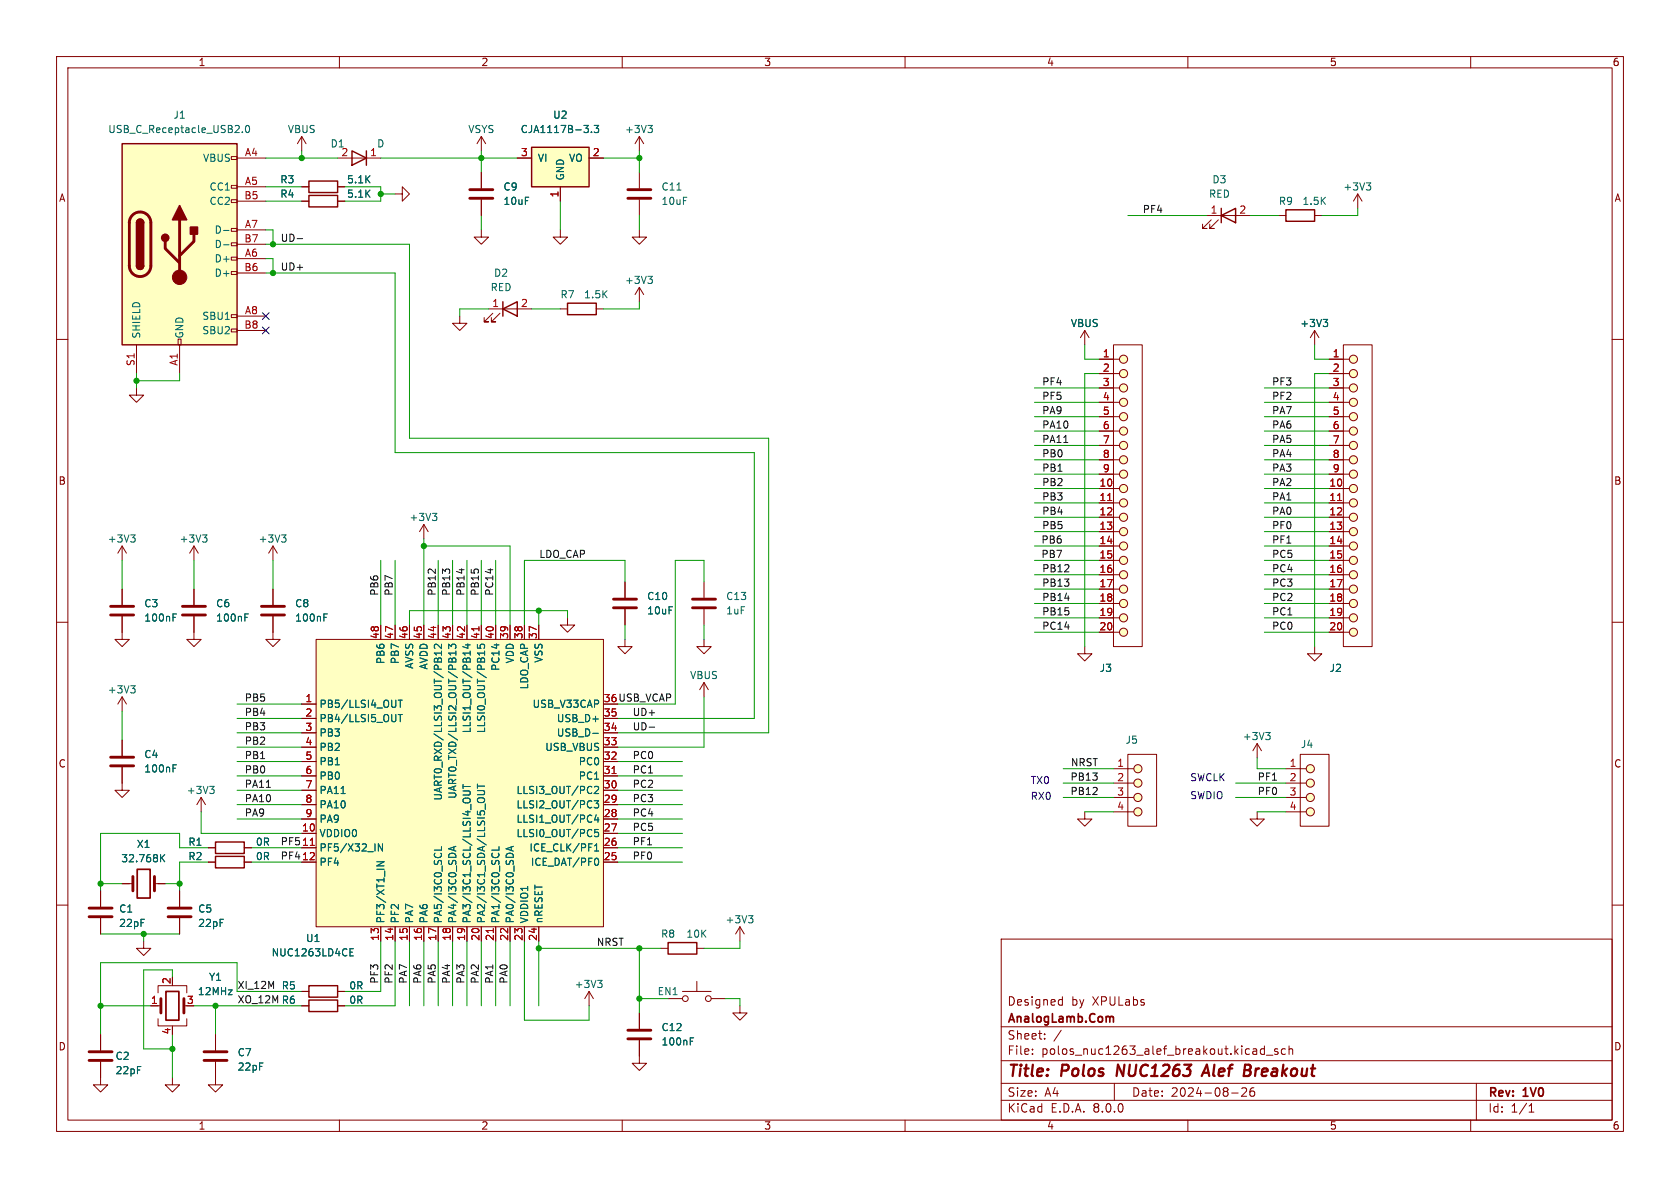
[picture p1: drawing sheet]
<svg xmlns="http://www.w3.org/2000/svg" width="297mm" height="210mm" viewBox="0 0 297 210" stroke-linecap="round" stroke-linejoin="round" font-family="sans-serif">
<g fill="none" stroke="#840000" stroke-width=".18">
<path d="M10 10h277v190h-277zM12 12h273v186h-273zM60 10v2M110 10v2M160 10v2M210 10v2M260 10v2M10 60h2M81.3 55.9v1.3h1.2l-1.2 1.2-1.3-1.2h1.3M85.1 40.6v1.3h1.3l-1.3 1.3-1.3-1.3h1.3M285 60h2M24.1 68.6v1.3h1.3l-1.3 1.2-1.2-1.2h1.2"/>
<path d="M10 110h2M191.8 114.3v1.3h1.2l-1.2 1.2-1.3-1.2h1.3M285 110h2M10 160h2M285 160h2M177 166h108v32h-108zM187.4 176.7l.4 .1M187.8 176.2v1.5M187.8 177.6l-.4 .1M60 198v2M110 198v2M160 198v2"/>
<path d="M177 194.5h108M177 191.5h108M177 187.5h108M177 181.5h108M182.5 186.3v.1M182.5 185.5v.1M184.7 183.6v.1M184.7 182.8v.1M187.6 182.1l-1.3 2M197 191.5v3M210 198v2M217.7 193.2h1.2"/>
<path d="M219.5 192.4l.6-.1 .2 .1 .1 .3-.9 1.1h.9M221.7 192.3a.59 .59 0 0 0-.7 .6v.6l.1 .2 .4 .1 .2-.1 .1-.5-.1-.3h-.5l-.2 .3M223.5 184.9v1.5M223.5 185.5l-.4-.1-.3 .3v.4l.2 .2h.5M223.9 186.5h1.1M225.9 185.5l-.4-.1-.2 .2 .1 .2 .5 .2v.3h-.6M227.2 185.5l-.4-.1-.3 .3v.4l.2 .2h.5M227.9 185.5l.2-.1 .4 .1v.9M227.9 184.9v1.5M260 198v2M261 191.5v6.5M270.3 196.6h.9"/>
<path d="M270.3 195.5l.4-.4v1.5"/>
</g>
<path d="M197.6 188.2l-.2 2M212.4 190.2l1-2 .4 2M212.7 189.6h1M220.9 189.3a.53 .53 0 0 1 0 .7M221 188.3a.44 .44 0 0 1 0 .7" fill="none" stroke="#840000" stroke-width=".4"/>
<path d="M196.4 179.7l.4 .1v.1v.8" fill="none" stroke="#840000" stroke-width=".3"/>
<path d="M21.6 25.4h20.3v35.6h-20.3z" fill="#ffffc2"/>
<g fill="none" stroke="#840000" stroke-width=".18">
<path d="M40.9 35.3h1v.5h-1zM40.9 32.8h1v.5h-1zM40.9 27.7h1v.5h-1zM41.9 27.9h5.1M41.9 33h5.1M41.9 35.6h5.1M59.7 27.9h7.6M113 24.1v2.6M113 24.1l-.7 1.3M113 24.1l.8 1.3M213.4 38.1h7.6M214.1 38.9l-1.5 1.5h.8h-.8v-.8"/>
<path d="M215.4 38.9l-1.5 1.5h.7h-.7v-.8M226.1 38.1h1.2M232.4 38.1h1.3M240 34.3l-.7 1.3M240 34.3v2.5M240 34.3l.8 1.3M31.5 59.9h.5v1.1h-.5zM40.9 58.2h1v.5h-1zM40.9 55.6h1v.5h-1zM40.9 48h1v.5h-1zM40.9 45.5h1v.5h-1zM40.9 42.9h1v.5h-1z"/>
<path d="M40.9 40.4h1v.5h-1zM41.9 45.7h5.1M41.9 40.6h5.1M41.9 55.9h5.1M41.9 48.3h5.1M41.9 43.2h5.1M41.9 58.4h5.1M191.8 58.4l-.8 1.3M191.8 58.4v2.6M191.8 58.4l.7 1.3M232.4 58.4l-.8 1.3M232.4 58.4v2.6"/>
<path d="M232.4 58.4l.8 1.3M24.1 61v5M31.7 61v5M21.6 96.5l-.8 1.3M21.6 96.5v2.6M21.6 96.5l.8 1.3M34.3 96.5v2.6M34.3 96.5l-.8 1.3M34.3 96.5l.8 1.3M48.3 96.5v2.6M48.3 96.5l-.8 1.3M48.3 96.5l.7 1.3"/>
<path d="M21.6 109v4h1.3l-1.3 1.3-1.3-1.3h1.3M21.6 104.1v2.8M34.3 109v4h1.3l-1.3 1.3-1.3-1.3h1.3M34.3 104.1v2.8M48.3 109v4h1.2l-1.2 1.3-1.3-1.3h1.3M48.3 104.1v2.8M232.4 114.3v1.3h1.3l-1.3 1.2-1.3-1.2h1.3M21.6 135.6v4.1h1.3l-1.3 1.3-1.3-1.3h1.3M21.6 123.2v2.5M21.6 130.8v2.8M21.6 123.2l-.8 1.3M21.6 123.2l.8 1.3"/>
<path d="M196.8 138.4h3.6M196.8 135.9h3.6M199.4 133.4h5.1v12.7h-5.1zM222.2 131.4l-.7 1.3M222.2 131.4v2.6M222.2 131.4l.8 1.3M227.3 138.4h3.6M227.3 135.9h3.6M229.9 133.4h5v12.7h-5zM17.8 157.5v2.8M21.6 156.2h1.9M27.3 156.2h1.9"/>
<path d="M31.7 157.5v2.8M35.6 141l-.8 1.2M35.6 141v2.5M35.6 141l.7 1.2M36.8 152.4h1.3M36.8 149.9h1.3M43.2 152.4h1.2M43.2 149.9h1.2M191.8 143.5v1.3h1.2l-1.2 1.3-1.3-1.3h1.3M196.8 143.5h3.6M196.8 141h3.6M222.2 143.5v1.3h1.3l-1.3 1.3-1.2-1.3h1.2"/>
<path d="M227.3 143.5h3.6M227.3 141h3.6M17.8 162.3v2.8M25.4 166.4v1.2h1.3l-1.3 1.3-1.3-1.3h1.3M26.7 177.8h1.7M27.9 175.5v-1.3h5.1v1.3M31.7 162.3v2.8M53.3 177.8h1.3M53.3 175.3h1.3M59.7 177.8h1.3M59.7 175.3h1.3M104.1 175.3l-.7 1.2"/>
<path d="M104.1 175.3v2.5M104.1 175.3l.8 1.2M113 179.1v2.8M116.8 167.6h1.3M118.1 176.5h2.5M120.6 175.3h5.1M123.2 167.6h1.3M123.2 173.5v1.8M125.7 176.5h2.6M130.8 177.8v1.3h1.3l-1.3 1.2-1.3-1.2h1.3M130.8 163.8l-.8 1.3M130.8 163.8v2.6"/>
<path d="M130.8 163.8l.8 1.3M17.8 187.7v4.1h1.2l-1.2 1.2-1.3-1.2h1.3M17.8 182.9v2.8M27.9 180.1v1.3h5.1v-1.3M30.5 190.5v1.3h1.2l-1.2 1.2-1.3-1.2h1.3M30.5 181.4v.2M38.1 187.7v4.1h1.3l-1.3 1.2-1.3-1.2h1.3M38.1 182.9v2.8M113 183.9v4.1h1.3l-1.3 1.2-1.2-1.2h1.2"/>
<circle cx="201.2" cy="138.4" r=".72"/>
<circle cx="201.2" cy="135.9" r=".72"/>
<circle cx="231.6" cy="135.9" r=".72"/>
<circle cx="231.6" cy="138.4" r=".72"/>
<circle cx="201.2" cy="141" r=".72"/>
<circle cx="201.2" cy="143.5" r=".72"/>
<circle cx="231.6" cy="143.5" r=".72"/>
<circle cx="231.6" cy="141" r=".72"/>
<circle cx="121.2" cy="176.5" r=".51"/>
<circle cx="125.2" cy="176.5" r=".51"/>
</g>
<g fill="none" stroke="#840000" stroke-width=".25">
<path d="M21.6 25.4h20.3v35.6h-20.3zM24.1 39.4a.64 .64 0 0 1 .7-.7 .64 .64 0 0 1 .6 .7M62.2 26.7l2.6 1.2-2.6 1.3zM64.8 26.7v2.5M215.9 38.1l2.5-1.3v2.6zM215.9 36.8v2.6M227.3 37.1h5.1v2h-5.1zM24.1 47a.64 .64 0 0 0 .7 .6 .64 .64 0 0 0 .6-.6M38.1 151.4h5.1v2h-5.1zM38.1 148.8h5.1v2.1h-5.1zM54.6 176.8h5.1v2h-5.1zM54.6 174.2h5.1v2.1h-5.1z"/>
<path d="M118.1 166.6h5.1v2.1h-5.1z"/>
</g>
<g fill="none" stroke="#840000" stroke-width=".51">
<path d="M23.4 38a1.91 1.91 0 0 1 2.1-.4 1.91 1.91 0 0 1 1.2 1.8v7.6a1.91 1.91 0 0 1-1.9 1.9 1.91 1.91 0 0 1-1.9-1.9v-7.8l.1-.6zM31.7 38.9v10.1M29.2 42.7v1.2l2.5 2.6M34.3 41.4v1.3l-2.6 2.5M19.6 108.7h4M19.6 107.2h4M32.3 108.7h4M32.3 107.2h4M46.2 108.7h4.1M46.2 107.2h4.1M19.6 135.4h4M19.6 133.9h4"/>
<path d="M23.5 154.9v2.6M27.3 154.9v2.6M15.7 162.1h4.1M15.7 160.5h4.1M28.4 176.5v2.6M29.7 162.1h4.1M29.7 160.5h4.1M32.5 176.5v2.6M15.7 187.5h4.1M15.7 185.9h4.1M36.1 187.5h4M36.1 185.9h4"/>
<path d="M111 183.6h4.1M111 182.1h4.1"/>
</g>
<g fill="#840000" stroke="#840000" stroke-width=".25">
<path d="M24.1 47h1.3a.64 .64 0 0 1-.6 .6 .64 .64 0 0 1-.7-.6z"/>
<path d="M24.1 39.4h1.3v7.6h-1.3z"/>
<path d="M24.3 38.9a.64 .64 0 0 1 .7-.1 .64 .64 0 0 1 .4 .6h-1.3z"/>
<path d="M31.7 36.3l1.3 2.6h-2.5z"/>
<path d="M33.7 40.1h1.2v1.3h-1.2z"/>
<circle cx="29.2" cy="42" r=".63"/>
</g>
<circle cx="31.7" cy="49" r="1.27" fill="#840000" stroke="#840000" stroke-width=".18"/>
<g fill="none" stroke="#006464" stroke-width=".18">
<path d="M42.8 23.3v.1M43.5 22.3l.2-.1a.68 .68 0 0 1 .4 .6 .68 .68 0 0 1-.4 .6l-.2-.1-.1-.3zM114.5 22.2h.8l-.4 .5M115.1 22.7l.2 .2v.3l-.2 .2M241.5 32.3h.8l-.4 .5M242.1 32.8l.2 .3v.3l-.2 .2M39.5 40.7h1M39.5 43.3h1M233.9 56.5h.8l-.4 .4M234.5 56.9l.2 .3v.3l-.2 .2M23.1 94.6h.8l-.4 .4M23.6 95l.3 .3v.3l-.3 .2"/>
<path d="M35.8 94.6h.8l-.4 .4M36.3 95l.3 .3v.3l-.3 .2M49.8 94.6h.8l-.5 .4M50.3 95l.3 .3v.3l-.3 .2M30.6 109.1h.4M30.6 108.5h.6M43.3 109.1h.4M43.3 108.5h.6M57.3 109.1h.4M57.3 108.5h.6M23.1 121.2h.8l-.4 .5M23.6 121.7l.3 .3v.3l-.3 .2"/>
<path d="M30.6 135.8h.4M30.6 135.2h.6M37.1 139h.8l-.5 .5M37.6 139.5l.3 .2v.3l-.3 .3M223.8 129.5h.7l-.4 .5M224.3 130l.2 .2v.3l-.2 .3M28.6 151.6l.5 .7M29.1 151.1l-.7 .7M105.7 173.3h.7l-.4 .5M106.2 173.8l.2 .2v.3l-.2 .3M132.3 161.9h.8l-.4 .5M132.9 162.4l.2 .2v.3l-.2 .2"/>
<path d="M122 184.1h.5M122 183.5h.6"/>
</g>
<g fill="#ffffc2" stroke="#ffffc2" stroke-width=".18">
<circle cx="231.6" cy="143.5" r=".72"/>
<circle cx="231.6" cy="141" r=".72"/>
<circle cx="231.6" cy="138.4" r=".72"/>
<circle cx="231.6" cy="135.9" r=".72"/>
<circle cx="201.2" cy="143.5" r=".72"/>
<circle cx="201.2" cy="141" r=".72"/>
<circle cx="201.2" cy="138.4" r=".72"/>
<circle cx="201.2" cy="135.9" r=".72"/>
</g>
<path d="M24.3 153.7h2.2v5.1h-2.2zM29.3 175.3h2.3v5h-2.3z" fill="none" stroke="#840000" stroke-width=".3"/>
<path d="M55.9 113h50.8v50.8h-50.8z" fill="#ffffc2"/>
<g fill="none" stroke="#840000" stroke-width=".18">
<path d="M53.3 24.1l-.7 1.3M53.3 24.1v2.6M53.3 24.1l.8 1.3M53.3 35.6h1.3M53.3 33h1.3M59.7 35.6h1.3M59.7 33h1.3M69.8 34.3h1.3v-1.3l1.3 1.3-1.3 1.3v-1.3M113 30.5v2.8M113 35.3v2.8M86.4 54.6h7.6M87.1 55.4l-1.5 1.5h.8h-.8v-.8"/>
<path d="M88.4 55.4l-1.5 1.5h.7h-.7v-.8M99.1 40.6v1.3h1.2l-1.2 1.3-1.3-1.3h1.3M99.1 54.6h1.2M105.4 54.6h1.3M113 40.6v1.3h1.3l-1.3 1.3-1.2-1.3h1.2M113 50.8v2.5M113 50.8l-.7 1.3M113 50.8l.8 1.3M194.3 78.7h3.6M194.3 76.2h3.6M194.3 73.7h3.6M194.3 71.1h3.6"/>
<path d="M194.3 68.6h3.6M194.3 66h3.6M194.3 63.5h3.6M196.8 61h5.1v53.3h-5.1zM234.9 78.7h3.6M234.9 76.2h3.6M234.9 73.7h3.6M234.9 71.1h3.6M234.9 68.6h3.6M234.9 66h3.6M234.9 63.5h3.6M237.5 61h5.1v53.3h-5.1z"/>
<path d="M74.9 92.7v2.6M74.9 92.7l-.7 1.3M74.9 92.7l.8 1.3M194.3 99.1h3.6M194.3 96.5h3.6M194.3 94h3.6M194.3 91.4h3.6M194.3 88.9h3.6M194.3 86.4h3.6M194.3 83.8h3.6M194.3 81.3h3.6M234.9 99.1h3.6"/>
<path d="M234.9 96.5h3.6M234.9 94h3.6M234.9 91.4h3.6M234.9 88.9h3.6M234.9 86.4h3.6M234.9 83.8h3.6M234.9 81.3h3.6M55.9 113h50.8v50.8h-50.8zM67.3 110.5v2.5M69.8 110.5v2.5M72.4 110.5v2.5M74.9 110.5v2.5"/>
<path d="M77.5 110.5v2.5M80 110.5v2.5M82.5 110.5v2.5M85.1 110.5v2.5M87.6 110.5v2.5M90.2 110.5v2.5M92.7 110.5v2.5M95.2 110.5v2.5M100.3 109.2v1.3h1.3l-1.3 1.3-1.2-1.3h1.2M110.5 113v1.3h1.3l-1.3 1.3-1.3-1.3h1.3M110.5 102.9v2.8M110.5 107.7v2.8"/>
<path d="M124.5 113v1.3h1.2l-1.2 1.3-1.3-1.3h1.3M124.5 102.9v2.8M124.5 107.7v2.8M194.3 111.8h3.6M194.3 109.2h3.6M194.3 106.7h3.6M194.3 104.1h3.6M194.3 101.6h3.6M234.9 111.8h3.6M234.9 109.2h3.6M234.9 106.7h3.6M234.9 104.1h3.6"/>
<path d="M234.9 101.6h3.6M53.3 124.5h2.6M53.3 127h2.6M53.3 129.5h2.6M53.3 139.7h2.6M53.3 137.2h2.6M53.3 134.6h2.6M53.3 132.1h2.6M106.7 127h2.5M106.7 129.5h2.5M106.7 139.7h2.5M106.7 137.2h2.5"/>
<path d="M106.7 134.6h2.5M106.7 132.1h2.5M124.5 120.7v2.5M124.5 120.7l-.8 1.2M124.5 120.7l.7 1.2M53.3 147.3h2.6M53.3 149.9h2.6M53.3 152.4h2.6M53.3 144.8h2.6M53.3 142.2h2.6M106.7 147.3h2.5M106.7 149.9h2.5"/>
<path d="M106.7 152.4h2.5M106.7 144.8h2.5M106.7 142.2h2.5M67.3 163.8v2.6M69.8 163.8v2.6M72.4 163.8v2.6M74.9 163.8v2.6M77.5 163.8v2.6M80 163.8v2.6M82.5 163.8v2.6M85.1 163.8v2.6M87.6 163.8v2.6"/>
<path d="M90.2 163.8v2.6M92.7 163.8v2.6M95.2 163.8v2.6"/>
<circle cx="198.6" cy="71.1" r=".72"/>
<circle cx="198.6" cy="66" r=".72"/>
<circle cx="198.6" cy="73.7" r=".72"/>
<circle cx="198.6" cy="76.2" r=".72"/>
<circle cx="198.6" cy="78.7" r=".72"/>
<circle cx="198.6" cy="63.5" r=".72"/>
<circle cx="198.6" cy="68.6" r=".72"/>
<circle cx="239.3" cy="76.2" r=".72"/>
<circle cx="239.3" cy="66" r=".72"/>
<circle cx="239.3" cy="78.7" r=".72"/>
<circle cx="239.3" cy="68.6" r=".72"/>
<circle cx="239.3" cy="71.1" r=".72"/>
<circle cx="239.3" cy="63.5" r=".72"/>
<circle cx="239.3" cy="73.7" r=".72"/>
<circle cx="198.6" cy="91.4" r=".72"/>
<circle cx="198.6" cy="86.4" r=".72"/>
<circle cx="198.6" cy="88.9" r=".72"/>
<circle cx="198.6" cy="83.8" r=".72"/>
<circle cx="198.6" cy="99.1" r=".72"/>
<circle cx="198.6" cy="81.3" r=".72"/>
<circle cx="198.6" cy="94" r=".72"/>
<circle cx="198.6" cy="96.5" r=".72"/>
<circle cx="239.3" cy="99.1" r=".72"/>
<circle cx="239.3" cy="81.3" r=".72"/>
<circle cx="239.3" cy="96.5" r=".72"/>
<circle cx="239.3" cy="94" r=".72"/>
<circle cx="239.3" cy="91.4" r=".72"/>
<circle cx="239.3" cy="83.8" r=".72"/>
<circle cx="239.3" cy="86.4" r=".72"/>
<circle cx="239.3" cy="88.9" r=".72"/>
<circle cx="198.6" cy="109.2" r=".72"/>
<circle cx="198.6" cy="101.6" r=".72"/>
<circle cx="198.6" cy="106.7" r=".72"/>
<circle cx="198.6" cy="111.8" r=".72"/>
<circle cx="198.6" cy="104.1" r=".72"/>
<circle cx="239.3" cy="104.1" r=".72"/>
<circle cx="239.3" cy="109.2" r=".72"/>
<circle cx="239.3" cy="111.8" r=".72"/>
<circle cx="239.3" cy="106.7" r=".72"/>
<circle cx="239.3" cy="101.6" r=".72"/>
</g>
<g fill="none" stroke="#006464" stroke-width=".18">
<path d="M119.7 33.6h.7M114.5 48.8h.8l-.4 .5M115.1 49.3l.2 .3v.3l-.2 .2M76.4 90.7h.8l-.4 .5M77 91.2l.2 .3v.3l-.2 .2M78 113.9v.8l-.9-.8-.3 .2 .1 .5M78 115.1v.7M78 115.5h-1.2l.3 .3M79.3 114.7v-.8l.5 .4 .1-.4h.6l.1 .2-.1 .6M80.6 115.1v.7M80.6 115.5h-1.3l.4 .3M82.3 114h.8"/>
<path d="M82.7 113.8v.8l-.9-.3M84.4 113.9v.6l.6 .1-.1-.2v-.4l.2-.1h.4l.2 .2-.2 .5M70.4 123.8h.7M70.4 126.3h.7M70.8 123.8v1.2M70.8 126.3v1.3M81.9 139.8h1l.2 .3v.3l-.2 .1h-1M81.9 138.7v.7M81.9 139h1.2M84.4 139.8h1l.3 .2-.1 .4-.2 .1h-1M84.4 138.6v.7M84.4 139h1.3"/>
<path d="M104.8 129.6h1M105.1 139.1l.5-.1 .2 .4-.8 .9h.8M60.3 140.3h.7M66.6 152.3h1.3l-1.3 .8h1.3M67.6 149.2v1.2l-.7-1.2v1.2M78 149.7v.6h-1.2M80.2 149.7v.6M80.6 149.6l-1.3 .4 1.3 .5M88.2 149.7v.6h-1.3M90.4 149.7v.6M90.7 149.6l-1.2 .4 1.2 .5M105 141.5h.8l-.4 .5 .4 .2v.5l-.2 .1-.6-.1"/>
<path d="M105.1 150.4h.7M105.1 149.5l.4-.3v1.2M105.4 151.7a.68 .68 0 0 1 .4 .6 .68 .68 0 0 1-.4 .7M105.4 144l-.3 .9h.8M105.7 144.5v.9M105.8 146.6h-.6l-.1 .6 .2-.1 .4 .1 .1 .2v.4l-.2 .1-.5-.1M61.9 168.3h.4M62.5 167.7h-.6v1.3h.6"/>
</g>
<path d="M195.8 88.5h.7M236.5 88.5h.7M84.7 110.8v.7M108.2 136.7h.7M54.9 149.4h.7M87.2 164.1v.8" fill="none" stroke="#a90000" stroke-width=".18"/>
<path d="M54.6 34.5h5.1v2.1h-5.1zM54.6 32h5.1v2h-5.1zM88.9 54.6l2.5-1.3v2.6zM88.9 53.3v2.6M100.3 53.6h5.1v2h-5.1z" fill="none" stroke="#840000" stroke-width=".25"/>
<path d="M111 35.1h4.1M111 33.5h4.1M108.5 107.4h4M108.5 105.9h4M122.4 107.4h4.1M122.4 105.9h4.1" fill="none" stroke="#840000" stroke-width=".51"/>
<g fill="#ffffc2" stroke="#ffffc2" stroke-width=".18">
<circle cx="239.3" cy="111.8" r=".72"/>
<circle cx="239.3" cy="109.2" r=".72"/>
<circle cx="239.3" cy="106.7" r=".72"/>
<circle cx="239.3" cy="104.1" r=".72"/>
<circle cx="239.3" cy="101.6" r=".72"/>
<circle cx="239.3" cy="99.1" r=".72"/>
<circle cx="239.3" cy="96.5" r=".72"/>
<circle cx="239.3" cy="94" r=".72"/>
<circle cx="239.3" cy="91.4" r=".72"/>
<circle cx="239.3" cy="88.9" r=".72"/>
<circle cx="239.3" cy="86.4" r=".72"/>
<circle cx="239.3" cy="83.8" r=".72"/>
<circle cx="239.3" cy="81.3" r=".72"/>
<circle cx="239.3" cy="78.7" r=".72"/>
<circle cx="239.3" cy="76.2" r=".72"/>
<circle cx="239.3" cy="73.7" r=".72"/>
<circle cx="239.3" cy="71.1" r=".72"/>
<circle cx="239.3" cy="68.6" r=".72"/>
<circle cx="239.3" cy="66" r=".72"/>
<circle cx="239.3" cy="63.5" r=".72"/>
<circle cx="198.6" cy="111.8" r=".72"/>
<circle cx="198.6" cy="109.2" r=".72"/>
<circle cx="198.6" cy="106.7" r=".72"/>
<circle cx="198.6" cy="104.1" r=".72"/>
<circle cx="198.6" cy="101.6" r=".72"/>
<circle cx="198.6" cy="99.1" r=".72"/>
<circle cx="198.6" cy="96.5" r=".72"/>
<circle cx="198.6" cy="94" r=".72"/>
<circle cx="198.6" cy="91.4" r=".72"/>
<circle cx="198.6" cy="88.9" r=".72"/>
<circle cx="198.6" cy="86.4" r=".72"/>
<circle cx="198.6" cy="83.8" r=".72"/>
<circle cx="198.6" cy="81.3" r=".72"/>
<circle cx="198.6" cy="78.7" r=".72"/>
<circle cx="198.6" cy="76.2" r=".72"/>
<circle cx="198.6" cy="73.7" r=".72"/>
<circle cx="198.6" cy="71.1" r=".72"/>
<circle cx="198.6" cy="68.6" r=".72"/>
<circle cx="198.6" cy="66" r=".72"/>
<circle cx="198.6" cy="63.5" r=".72"/>
</g>
<path d="M94 26h10.1v7h-10.1z" fill="#ffffc2"/>
<path d="M94 26h10.1v7h-10.1z" fill="none" stroke="#840000" stroke-width=".25"/>
<g fill="none" stroke="#840000" stroke-width=".18">
<path d="M53.3 33h1.3M53.3 35.6h1.3M59.7 33h1.3M59.7 35.6h1.3M85.1 24.1v2.6M85.1 30.5v2.8M85.1 35.3v2.8M85.1 24.1l-.8 1.3M85.1 24.1l.8 1.3M91.4 27.9h2.6M99.1 33v2.6M104.1 27.9h2.6"/>
<path d="M194.3 66h2.5M194.3 68.6h2.5M194.3 71.1h2.5M194.3 73.7h2.5M194.3 76.2h2.5M194.3 78.7h2.5M194.3 63.5h2.5M234.9 66h2.6M234.9 68.6h2.6M234.9 71.1h2.6M234.9 73.7h2.6M234.9 76.2h2.6"/>
<path d="M234.9 78.7h2.6M234.9 63.5h2.6M194.3 86.4h2.5M194.3 88.9h2.5M194.3 91.4h2.5M194.3 94h2.5M194.3 96.5h2.5M194.3 99.1h2.5M194.3 81.3h2.5M194.3 83.8h2.5M234.9 86.4h2.6M234.9 88.9h2.6"/>
<path d="M234.9 91.4h2.6M234.9 94h2.6M234.9 96.5h2.6M234.9 99.1h2.6M234.9 81.3h2.6M234.9 83.8h2.6M21.6 104.1v2.8M21.6 109v2.8M34.3 104.1v2.8M34.3 109v2.8M48.3 104.1v2.8M48.3 109v2.8"/>
<path d="M67.3 110.5v2.5M69.8 110.5v2.5M72.4 110.5v2.5M74.9 110.5v2.5M77.5 110.5v2.5M80 110.5v2.5M82.5 110.5v2.5M85.1 110.5v2.5M87.6 110.5v2.5M90.2 110.5v2.5M92.7 110.5v2.5M95.2 110.5v2.5"/>
<path d="M110.5 102.9v2.8M110.5 107.7v2.8M194.3 101.6h2.5M194.3 104.1h2.5M194.3 106.7h2.5M194.3 109.2h2.5M194.3 111.8h2.5M234.9 101.6h2.6M234.9 104.1h2.6M234.9 106.7h2.6M234.9 109.2h2.6M234.9 111.8h2.6"/>
<path d="M21.6 130.8v2.8M21.6 135.6v2.8M53.3 124.5h2.6M53.3 127h2.6M53.3 129.5h2.6M53.3 139.7h2.6M53.3 137.2h2.6M53.3 134.6h2.6M53.3 132.1h2.6M106.7 127h2.5M106.7 129.5h2.5M106.7 139.7h2.5"/>
<path d="M106.7 137.2h2.5M106.7 134.6h2.5M106.7 132.1h2.5M17.8 157.5v2.8M21.6 156.2h1.3M27.9 156.2h1.3M31.7 157.5v2.8M36.8 152.4h1.3M36.8 149.9h1.3M43.2 152.4h1.2M43.2 149.9h1.2M53.3 152.4h2.6"/>
<path d="M53.3 149.9h2.6M53.3 147.3h2.6M53.3 144.8h2.6M53.3 142.2h2.6M106.7 152.4h2.5M106.7 149.9h2.5M106.7 147.3h2.5M106.7 144.8h2.5M106.7 142.2h2.5M17.8 162.3v2.8M26.7 177.8h1.2M31.7 162.3v2.8"/>
<path d="M53.3 177.8h1.3M53.3 175.3h1.3M59.7 177.8h1.3M59.7 175.3h1.3M67.3 163.8v2.6M69.8 163.8v2.6M72.4 163.8v2.6M74.9 163.8v2.6M77.5 163.8v2.6M80 163.8v2.6M82.5 163.8v2.6M85.1 163.8v2.6"/>
<path d="M87.6 163.8v2.6M90.2 163.8v2.6M92.7 163.8v2.6M95.2 163.8v2.6M113 179.1v2.8M17.8 182.9v2.8M17.8 187.7v2.8M38.1 182.9v2.8M38.1 187.7v2.8M113 183.9v2.8"/>
</g>
<g fill="none" stroke="#006464" stroke-width=".18">
<path d="M103.2 22.2h.8l-.4 .5M104 22.8v.5M104.6 23.3v.1M105 22.2h.8l-.4 .5 .4 .1v.5l-.2 .1-.6-.1M233.9 56.5h.8l-.4 .4M234.5 56.9l.2 .3v.3l-.2 .2M30.6 109.1h.4M30.6 108.5h.6M43.3 109.1h.4M43.3 108.5h.6M57.3 109.1h.4M57.3 108.5h.6"/>
<path d="M78 113.9v.8l-.9-.8-.3 .2 .1 .5M78 115.1v.7M78 115.5h-1.2l.3 .3M79.3 114.7v-.8l.5 .4 .1-.4h.6l.1 .2-.1 .6M80.6 115.1v.7M80.6 115.5h-1.3l.4 .3M82.3 114h.8M82.7 113.8v.8l-.9-.3M84.4 113.9v.6l.6 .1-.1-.2v-.4l.2-.1h.4l.2 .2-.2 .5M30.6 135.8h.4M30.6 135.2h.6M70.4 123.8h.7"/>
<path d="M70.4 126.3h.7M70.8 123.8v1.2M70.8 126.3v1.3M81.9 139.8h1l.2 .3v.3l-.2 .1h-1M81.9 138.7v.7M81.9 139h1.2M84.4 139.8h1l.3 .2-.1 .4-.2 .1h-1M84.4 138.6v.7M84.4 139h1.3M104.8 129.6h1M105.1 139.1l.5-.1 .2 .4-.8 .9h.8M28.6 151.6l.5 .7"/>
<path d="M29.1 151.1l-.7 .7M60.3 140.3h.7M66.6 152.3h1.3l-1.3 .8h1.3M67.6 149.2v1.2l-.7-1.2v1.2M78 149.7v.6h-1.2M80.2 149.7v.6M80.6 149.6l-1.3 .4 1.3 .5M88.2 149.7v.6h-1.3M90.4 149.7v.6M90.7 149.6l-1.2 .4 1.2 .5M105 141.5h.8l-.4 .5 .4 .2v.5l-.2 .1-.6-.1M105.1 150.4h.7"/>
<path d="M105.1 149.5l.4-.3v1.2M105.4 151.7a.68 .68 0 0 1 .4 .6 .68 .68 0 0 1-.4 .7M105.4 144l-.3 .9h.8M105.7 144.5v.9M105.8 146.6h-.6l-.1 .6 .2-.1 .4 .1 .1 .2v.4l-.2 .1-.5-.1M61.9 168.3h.4M62.5 167.7h-.6v1.3h.6M122 184.1h.5M122 183.5h.6"/>
</g>
<path d="M83.1 35.1h4M83.1 33.5h4" fill="none" stroke="#840000" stroke-width=".51"/>
<path d="M52.5 42.2h1M188.1 78.2h.7M47.1 139.2h.7M114.8 128.5h.9" fill="none" stroke="#0f0f0f" stroke-width=".18"/>
<g fill="none" stroke="#009600" stroke-width=".18">
<path d="M47 27.9h12.7M47 33h6.3M47 35.6h6.3M53.3 26.7v1.2M61 33h6.3v2.6h-6.3M67.3 27.9h24.1M67.3 34.3h2.5M85.1 26.7v3.8M85.1 38.1v2.5M99.1 35.6v5M106.7 27.9h6.3M113 26.7v3.8"/>
<path d="M113 38.1v2.5M199.4 38.1h14M221 38.1h5.1M240 36.8v1.3h-6.3M47 48.3h22.8v31.7h63.5v47h-24.1M47 43.2h25.4v34.3h63.5v52h-26.7M47 40.6h1.3v2.6M47 45.7h1.3v2.6M86.4 54.6h-5.1v1.3M94 54.6h5.1M113 53.3v1.3h-6.3M24.1 66v2.6"/>
<path d="M31.7 66v1.3h-7.6M182.9 76.2h11.4M182.9 68.6h11.4M182.9 73.7h11.4M182.9 78.7h11.4M182.9 71.1h11.4M191.8 61v2.5h2.5M194.3 66h-2.5v48.3M223.5 76.2h11.4M223.5 68.6h11.4M223.5 73.7h11.4M223.5 78.7h11.4"/>
<path d="M223.5 71.1h11.4M232.4 61v2.5h2.5M234.9 66h-2.5v48.3M21.6 99.1v5M34.3 99.1v5M48.3 99.1v5M67.3 99.1v11.4M69.8 99.1v11.4M74.9 95.3v15.2M74.9 96.5h15.3v14M77.5 99.1v11.4M80 99.1v11.4"/>
<path d="M82.5 99.1v11.4M85.1 99.1v11.4M87.6 99.1v11.4M182.9 96.5h11.4M182.9 86.4h11.4M182.9 83.8h11.4M182.9 91.4h11.4M182.9 94h11.4M182.9 88.9h11.4M182.9 99.1h11.4M182.9 81.3h11.4M223.5 96.5h11.4"/>
<path d="M223.5 86.4h11.4M223.5 83.8h11.4M223.5 91.4h11.4M223.5 94h11.4M223.5 88.9h11.4M223.5 99.1h11.4M223.5 81.3h11.4M95.2 108v2.5M100.3 109.2v-1.2h-27.9v2.5M110.5 102.9v-3.8h-17.8v11.4M110.5 110.5v2.5M124.5 102.9v-3.8h-5.1v25.4h-10.2"/>
<path d="M124.5 110.5v2.5M182.9 111.8h11.4M182.9 101.6h11.4M182.9 106.7h11.4M182.9 104.1h11.4M182.9 109.2h11.4M223.5 111.8h11.4M223.5 101.6h11.4M223.5 106.7h11.4M223.5 104.1h11.4M223.5 109.2h11.4M21.6 125.7v5.1"/>
<path d="M41.9 132.1h11.4M41.9 127h11.4M41.9 129.5h11.4M41.9 134.6h11.4M41.9 137.2h11.4M41.9 124.5h11.4M41.9 139.7h11.4M109.2 134.6h11.4M109.2 137.2h11.4M109.2 139.7h11.4M124.5 123.2v8.9h-15.3M188 138.4h8.8"/>
<path d="M188 135.9h8.8M218.4 138.4h8.9M222.2 134v1.9h5.1M17.8 156.2h3.8M29.2 156.2h2.5M35.6 143.5v3.8h17.7M36.8 149.9h-5.1v-2.6h-13.9v10.2M36.8 152.4h-5.1v5.1M41.9 142.2h11.4M41.9 144.8h11.4M44.4 152.4h8.9M44.4 149.9h8.9"/>
<path d="M109.2 152.4h11.4M109.2 149.9h11.4M109.2 147.3h11.4M109.2 142.2h11.4M109.2 144.8h11.4M188 141h8.8M191.8 143.5h5M218.4 141h8.9M222.2 143.5h5.1M17.8 177.8h8.9M17.8 165.1h13.9M25.4 165.1v1.3"/>
<path d="M30.5 172.7v-1.2h-5.1v13.9h5.1M34.3 177.8h19M38.1 177.8v5.1M53.3 175.3h-11.4v-5.1h-24.1v12.7M67.3 166.4v8.9h-6.3M69.8 166.4v11.4h-8.8M72.4 166.4v11.4M74.9 166.4v11.4M77.5 166.4v11.4M80 166.4v11.4M82.5 166.4v11.4M85.1 166.4v11.4"/>
<path d="M87.6 166.4v11.4M90.2 166.4v11.4M92.7 166.4v13.9h11.4v-2.5M95.2 166.4v11.4M95.2 167.6h21.6M113 167.6v11.5M113 176.5h5.1M128.3 176.5h2.5v1.3M130.8 166.4v1.2h-6.3M30.5 182.9v7.6"/>
</g>
<path d="M46.4 57.8l1.2 1.2M46.4 55.3l1.2 1.2M47.6 57.8l-1.2 1.2M47.6 55.3l-1.2 1.2" fill="none" stroke="#000084" stroke-width=".18"/>
<path d="M195.8 88.5h.7M236.5 88.5h.7M84.7 110.8v.7M108.2 136.7h.7M54.9 149.4h.7M87.2 164.1v.8" fill="none" stroke="#a90000" stroke-width=".18"/>
<g fill="#009600" stroke="#009600" stroke-width=".18">
<circle cx="85.1" cy="27.9" r=".46"/>
<circle cx="67.3" cy="34.3" r=".46"/>
<circle cx="113" cy="27.9" r=".46"/>
<circle cx="48.3" cy="48.3" r=".46"/>
<circle cx="24.1" cy="67.3" r=".46"/>
<circle cx="48.3" cy="43.2" r=".46"/>
<circle cx="53.3" cy="27.9" r=".46"/>
<circle cx="17.8" cy="156.2" r=".46"/>
<circle cx="17.8" cy="177.8" r=".46"/>
<circle cx="31.7" cy="156.2" r=".46"/>
<circle cx="30.5" cy="185.4" r=".46"/>
<circle cx="25.4" cy="165.1" r=".46"/>
<circle cx="113" cy="176.5" r=".46"/>
<circle cx="113" cy="167.6" r=".46"/>
<circle cx="38.1" cy="177.8" r=".46"/>
<circle cx="95.2" cy="167.6" r=".46"/>
<circle cx="74.9" cy="96.5" r=".46"/>
<circle cx="95.2" cy="108" r=".46"/>
</g>
<g font-size="2.8" fill="#840000">
<text x="178" y="190.9">Title:</text>
<text x="187.7" y="190.9">Polos</text>
<text x="198.3" y="190.9">NUC1263</text>
<text x="214.4" y="190.9">Alef</text>
<text x="222.3" y="190.9">Breakout</text>
</g>
<g font-size="2.1" fill="#840000">
<text x="178" y="178">Designed</text>
<text x="189.4" y="178">by</text>
<text x="193.2" y="178">XPULabs</text>
<text x="178" y="184">Sheet:</text>
<text x="178" y="181.2">AnalogLamb.Com</text>
<text x="178" y="186.7">File:</text>
<text x="184.1" y="186.7">polos_nuc1263_alef_breakout.kicad_sch</text>
<text x="178" y="196.9">KiCad</text>
<text x="178" y="194.1">Size:</text>
<text x="184.7" y="194.1">A4</text>
<text x="185.7" y="196.9">E.D.A.</text>
<text x="193.3" y="196.9">8.0.0</text>
<text x="200" y="194.1">Date:</text>
<text x="207" y="194.1">2024-08-26</text>
<text x="263" y="194.3">Rev:</text>
<text x="263" y="196.9">Id:</text>
<text x="267.1" y="196.9">1/1</text>
<text x="269.4" y="194.3">1V0</text>
</g>
<g font-size="1.8" fill="#840000">
<text x="35" y="11.9">1</text>
<text x="85" y="11.9">2</text>
<text x="135" y="11.9">3</text>
<text x="185" y="11.9">4</text>
<text x="235" y="11.9">5</text>
<text x="285" y="11.9">6</text>
<text x="10.3" y="35.9">A</text>
<text x="285.3" y="35.9">A</text>
<text x="10.3" y="85.9">B</text>
<text x="285.3" y="85.9">B</text>
<text x="106.6" y="124.2">36 USB_VCAP</text>
<text x="10.3" y="135.9">C</text>
<text x="285.3" y="135.9">C</text>
<text x="10.3" y="185.9">D</text>
<text x="285.3" y="185.9">D</text>
<text x="35" y="199.9">1</text>
<text x="85" y="199.9">2</text>
<text x="135" y="199.9">3</text>
<text x="185" y="199.9">4</text>
<text x="235" y="199.9">5</text>
<text x="285" y="199.9">6</text>
</g>
<g font-size="1.8" fill="#006464">
<text x="19" y="23.7">USB_C_Receptacle_USB2.0</text>
<text x="30.6" y="21.2">J1</text>
<text x="50.8" y="23.7">VBUS</text>
<text x="82.7" y="23.7">VSYS</text>
<text x="91.9" y="23.7">CJA1117B-3.3</text>
<text x="97.7" y="21.2">U2</text>
<text x="110.4" y="23.7">+3V3</text>
<text x="35.8" y="28.8">VBUS</text>
<text x="58.3" y="26.3">D1</text>
<text x="60.3" y="27.7">2</text>
<text x="66.6" y="26.3">D</text>
<text x="95" y="28.8">VI</text>
<text x="100.5" y="28.8">VO</text>
<text x="36.9" y="33.9">CC1</text>
<text x="49.5" y="35.2">R4</text>
<text x="49.5" y="32.6">R3</text>
<text x="61.3" y="35.2">5.1K</text>
<text x="61.3" y="32.6">5.1K</text>
<text x="88.9" y="33.9">C9</text>
<text x="99.9" y="32" transform="rotate(-90 99.9 32)">GND</text>
<text x="116.8" y="33.9">C11</text>
<text x="213.6" y="35.2">RED</text>
<text x="214.2" y="32.6">D3</text>
<text x="237.4" y="33.9">+3V3</text>
<text x="36.9" y="36.4">CC2</text>
<text x="37.8" y="41.5">D-</text>
<text x="88.9" y="36.4">10uF</text>
<text x="116.8" y="36.4">10uF</text>
<text x="226" y="36.4">R9</text>
<text x="230.2" y="36.4">1.5K</text>
<text x="37.8" y="46.6">D+</text>
<text x="37.8" y="44">D-</text>
<text x="37.8" y="49.1">D+</text>
<text x="86.6" y="51.7">RED</text>
<text x="87.2" y="49.1">D2</text>
<text x="99" y="52.9">R7</text>
<text x="103.2" y="52.9">1.5K</text>
<text x="110.4" y="50.4">+3V3</text>
<text x="25" y="59.9" transform="rotate(-90 25 59.9)">SHIELD</text>
<text x="32.6" y="59.9" transform="rotate(-90 32.6 59.9)">GND</text>
<text x="35.7" y="56.7">SBU1</text>
<text x="35.7" y="59.3">SBU2</text>
<text x="189.2" y="58">VBUS</text>
<text x="229.8" y="58">+3V3</text>
<text x="72.3" y="92.3">+3V3</text>
<text x="18.9" y="96.1">+3V3</text>
<text x="31.6" y="96.1">+3V3</text>
<text x="45.6" y="96.1">+3V3</text>
<text x="25.4" y="107.5">C3</text>
<text x="38.1" y="107.5">C6</text>
<text x="52.1" y="107.5">C8</text>
<text x="114.3" y="106.3">C10</text>
<text x="128.3" y="106.3">C13</text>
<text x="25.4" y="110.1">100nF</text>
<text x="38.1" y="110.1">100nF</text>
<text x="52.1" y="110.1">100nF</text>
<text x="114.3" y="108.8">10uF</text>
<text x="128.3" y="108.8">1uF</text>
<text x="68.2" y="117.5" transform="rotate(-90 68.2 117.5)">PB6</text>
<text x="70.7" y="117.5" transform="rotate(-90 70.7 117.5)">PB7</text>
<text x="73.3" y="118.3" transform="rotate(-90 73.3 118.3)">AVSS</text>
<text x="75.8" y="118.5" transform="rotate(-90 75.8 118.5)">AVDD</text>
<text x="88.5" y="118.7" transform="rotate(-90 88.5 118.7)">PC14</text>
<text x="91" y="117.4" transform="rotate(-90 91 117.4)">VDD</text>
<text x="96.1" y="117.2" transform="rotate(-90 96.1 117.2)">VSS</text>
<text x="194.3" y="119">J3</text>
<text x="235" y="119">J2</text>
<text x="18.9" y="122.8">+3V3</text>
<text x="56.4" y="125.3">PB5/LLSI4_OUT</text>
<text x="93.6" y="122" transform="rotate(-90 93.6 122)">LDO_CAP</text>
<text x="94.1" y="125.3">USB_V33CAP</text>
<text x="121.9" y="120.2">VBUS</text>
<text x="56.4" y="127.9">PB4/LLSI5_OUT</text>
<text x="56.4" y="130.4">PB3</text>
<text x="83.4" y="129.7" transform="rotate(-90 83.4 129.7)">LLSI1_OUT/PB14</text>
<text x="86" y="129.7" transform="rotate(-90 86 129.7)">LLSI0_OUT/PB15</text>
<text x="98.3" y="130.4">USB_D-</text>
<text x="98.3" y="127.9">USB_D+</text>
<text x="198.9" y="131.7">J5</text>
<text x="219.6" y="131">+3V3</text>
<text x="25.4" y="134.2">C4</text>
<text x="25.4" y="136.8">100nF</text>
<text x="56.4" y="132.9">PB2</text>
<text x="56.4" y="135.5">PB1</text>
<text x="96.3" y="132.9">USB_VBUS</text>
<text x="102.2" y="135.5">PC0</text>
<text x="229.9" y="132.4">J4</text>
<text x="32.9" y="140.6">+3V3</text>
<text x="56.4" y="138">PB0</text>
<text x="56.4" y="140.6">PA11</text>
<text x="56.4" y="143.1">PA10</text>
<text x="78.3" y="141.6" transform="rotate(-90 78.3 141.6)">UART0_RXD/LLSI3_OUT/PB12</text>
<text x="80.9" y="141.3" transform="rotate(-90 80.9 141.3)">UART0_TXD/LLSI2_OUT/PB13</text>
<text x="91.2" y="143.1">LLSI2_OUT/PC3</text>
<text x="91.2" y="140.6">LLSI3_OUT/PC2</text>
<text x="102.2" y="138">PC1</text>
<text x="33.2" y="149.7">R1</text>
<text x="45.1" y="149.7">0R</text>
<text x="56.4" y="148.2">VDDIO0</text>
<text x="56.4" y="145.6">PA9</text>
<text x="91.2" y="148.2">LLSI0_OUT/PC5</text>
<text x="91.2" y="145.6">LLSI1_OUT/PC4</text>
<text x="21.3" y="152.6">32.768K</text>
<text x="24.1" y="150.1">X1</text>
<text x="33.2" y="152.2">R2</text>
<text x="45.1" y="152.2">0R</text>
<text x="56.4" y="150.7">PF5/X32_IN</text>
<text x="56.4" y="153.3">PF4</text>
<text x="93.5" y="150.7">ICE_CLK/PF1</text>
<text x="93.8" y="153.3">ICE_DAT/PF0</text>
<text x="21" y="161.5">C1</text>
<text x="34.9" y="161.5">C5</text>
<text x="21" y="164.1">22pF</text>
<text x="34.9" y="164.1">22pF</text>
<text x="54" y="166.7">U1</text>
<text x="68.2" y="163.3" transform="rotate(-90 68.2 163.3)">PF3/XT1_IN</text>
<text x="70.7" y="163.3" transform="rotate(-90 70.7 163.3)">PF2</text>
<text x="73.3" y="163.3" transform="rotate(-90 73.3 163.3)">PA7</text>
<text x="75.8" y="163.3" transform="rotate(-90 75.8 163.3)">PA6</text>
<text x="78.3" y="163.3" transform="rotate(-90 78.3 163.3)">PA5/I3C0_SCL</text>
<text x="80.9" y="163.3" transform="rotate(-90 80.9 163.3)">PA4/I3C0_SDA</text>
<text x="83.4" y="163.3" transform="rotate(-90 83.4 163.3)">PA3/I3C1_SCL/LLSI4_OUT</text>
<text x="86" y="163.3" transform="rotate(-90 86 163.3)">PA2/I3C1_SDA/LLSI5_OUT</text>
<text x="88.5" y="163.3" transform="rotate(-90 88.5 163.3)">PA1/I3C0_SCL</text>
<text x="91" y="163.3" transform="rotate(-90 91 163.3)">PA0/I3C0_SDA</text>
<text x="93.6" y="163.3" transform="rotate(-90 93.6 163.3)">VDDIO1</text>
<text x="96.1" y="163.3" transform="rotate(-90 96.1 163.3)">nRESET</text>
<text x="116.8" y="166">R8</text>
<text x="121.2" y="166">10K</text>
<text x="128.2" y="163.4">+3V3</text>
<text x="36.8" y="173.6">Y1</text>
<text x="47.9" y="169.3">NUC1263LD4CE</text>
<text x="34.9" y="176.1">12MHz</text>
<text x="49.7" y="175.1">R5</text>
<text x="49.7" y="177.6">R6</text>
<text x="61.7" y="177.6">0R</text>
<text x="61.7" y="175.1">0R</text>
<text x="101.5" y="174.9">+3V3</text>
<text x="116.2" y="176.1">EN1</text>
<text x="116.8" y="185">100nF</text>
<text x="116.8" y="182.5">C12</text>
<text x="20.3" y="187.6">C2</text>
<text x="20.3" y="190.1">22pF</text>
<text x="41.9" y="186.9">C7</text>
<text x="41.9" y="189.5">22pF</text>
</g>
<g font-size="1.8" fill="#a90000">
<text x="43.2" y="27.7">A4</text>
<text x="65.3" y="27.7">1</text>
<text x="92" y="27.7">3</text>
<text x="104.7" y="27.7">2</text>
<text x="43.1" y="35.3">B5</text>
<text x="43.2" y="32.8">A5</text>
<text x="98.8" y="35" transform="rotate(-90 98.8 35)">1</text>
<text x="43.2" y="40.4">A7</text>
<text x="213.9" y="37.8">1</text>
<text x="219" y="37.8">2</text>
<text x="43.1" y="42.9">B7</text>
<text x="43.2" y="45.5">A6</text>
<text x="43.1" y="48">B6</text>
<text x="43.1" y="58.2">B8</text>
<text x="43.2" y="55.6">A8</text>
<text x="86.9" y="54.4">1</text>
<text x="92" y="54.4">2</text>
<text x="23.9" y="64.8" transform="rotate(-90 23.9 64.8)">S1</text>
<text x="31.5" y="64.8" transform="rotate(-90 31.5 64.8)">A1</text>
<text x="194.9" y="65.8">2</text>
<text x="194.9" y="63.2">1</text>
<text x="235.5" y="65.8">2</text>
<text x="235.5" y="63.2">1</text>
<text x="194.9" y="68.3">3</text>
<text x="194.9" y="70.9">4</text>
<text x="235.5" y="68.3">3</text>
<text x="235.5" y="70.9">4</text>
<text x="194.9" y="73.4">5</text>
<text x="194.9" y="75.9">6</text>
<text x="235.5" y="73.4">5</text>
<text x="235.5" y="75.9">6</text>
<text x="194.9" y="78.5">7</text>
<text x="194.9" y="81">8</text>
<text x="194.9" y="83.6">9</text>
<text x="235.5" y="78.5">7</text>
<text x="235.5" y="81">8</text>
<text x="235.5" y="83.6">9</text>
<text x="194.3" y="86.1">10</text>
<text x="194.3" y="88.6">11</text>
<text x="234.9" y="86.1">10</text>
<text x="234.9" y="88.6">11</text>
<text x="194.3" y="91.2">12</text>
<text x="194.3" y="93.7">13</text>
<text x="234.9" y="91.2">12</text>
<text x="234.9" y="93.7">13</text>
<text x="194.3" y="96.3">14</text>
<text x="194.3" y="98.8">15</text>
<text x="194.3" y="101.3">16</text>
<text x="234.9" y="96.3">14</text>
<text x="234.9" y="98.8">15</text>
<text x="234.9" y="101.3">16</text>
<text x="194.3" y="103.9">17</text>
<text x="194.3" y="106.4">18</text>
<text x="234.9" y="103.9">17</text>
<text x="234.9" y="106.4">18</text>
<text x="67.1" y="113.1" transform="rotate(-90 67.1 113.1)">48</text>
<text x="69.6" y="113.1" transform="rotate(-90 69.6 113.1)">47</text>
<text x="72.1" y="113.1" transform="rotate(-90 72.1 113.1)">46</text>
<text x="74.7" y="113.1" transform="rotate(-90 74.7 113.1)">45</text>
<text x="77.2" y="113.1" transform="rotate(-90 77.2 113.1)">44</text>
<text x="79.8" y="113.1" transform="rotate(-90 79.8 113.1)">43</text>
<text x="82.3" y="113.1" transform="rotate(-90 82.3 113.1)">42</text>
<text x="84.8" y="113.1" transform="rotate(-90 84.8 113.1)">41</text>
<text x="87.4" y="113.1" transform="rotate(-90 87.4 113.1)">40</text>
<text x="89.9" y="113.1" transform="rotate(-90 89.9 113.1)">39</text>
<text x="92.5" y="113.1" transform="rotate(-90 92.5 113.1)">38</text>
<text x="95" y="113.1" transform="rotate(-90 95 113.1)">37</text>
<text x="194.3" y="109">19</text>
<text x="194.3" y="111.5">20</text>
<text x="234.9" y="109">19</text>
<text x="234.9" y="111.5">20</text>
<text x="53.9" y="124.2">1</text>
<text x="106.6" y="124.2">36</text>
<text x="53.9" y="126.7">2</text>
<text x="53.9" y="129.3">3</text>
<text x="53.9" y="131.8">4</text>
<text x="106.6" y="131.8">33</text>
<text x="106.6" y="129.3">34</text>
<text x="106.6" y="126.7">35</text>
<text x="53.9" y="134.4">5</text>
<text x="53.9" y="136.9">6</text>
<text x="106.6" y="136.9">31</text>
<text x="106.6" y="134.4">32</text>
<text x="197.4" y="135.6">1</text>
<text x="227.9" y="135.6">1</text>
<text x="53.9" y="139.4">7</text>
<text x="53.9" y="142">8</text>
<text x="106.6" y="142">29</text>
<text x="106.6" y="139.4">30</text>
<text x="197.4" y="138.2">2</text>
<text x="197.4" y="140.7">3</text>
<text x="197.4" y="143.3">4</text>
<text x="227.9" y="138.2">2</text>
<text x="227.9" y="140.7">3</text>
<text x="227.9" y="143.3">4</text>
<text x="53.3" y="147.1">10</text>
<text x="53.3" y="149.6">11</text>
<text x="53.9" y="144.5">9</text>
<text x="106.6" y="149.6">26</text>
<text x="106.6" y="147.1">27</text>
<text x="106.6" y="144.5">28</text>
<text x="53.3" y="152.1">12</text>
<text x="106.6" y="152.1">25</text>
<text x="67.1" y="166.4" transform="rotate(-90 67.1 166.4)">13</text>
<text x="69.6" y="166.4" transform="rotate(-90 69.6 166.4)">14</text>
<text x="72.1" y="166.4" transform="rotate(-90 72.1 166.4)">15</text>
<text x="74.7" y="166.4" transform="rotate(-90 74.7 166.4)">16</text>
<text x="77.2" y="166.4" transform="rotate(-90 77.2 166.4)">17</text>
<text x="79.8" y="166.4" transform="rotate(-90 79.8 166.4)">18</text>
<text x="82.3" y="166.4" transform="rotate(-90 82.3 166.4)">19</text>
<text x="84.8" y="166.4" transform="rotate(-90 84.8 166.4)">20</text>
<text x="87.4" y="166.4" transform="rotate(-90 87.4 166.4)">21</text>
<text x="89.9" y="166.4" transform="rotate(-90 89.9 166.4)">22</text>
<text x="92.5" y="166.4" transform="rotate(-90 92.5 166.4)">23</text>
<text x="95" y="166.4" transform="rotate(-90 95 166.4)">24</text>
<text x="26.6" y="177.5">1</text>
<text x="30.2" y="174.1" transform="rotate(-90 30.2 174.1)">2</text>
<text x="32.9" y="177.5">3</text>
<text x="30.2" y="183" transform="rotate(-90 30.2 183)">4</text>
</g>
<g font-size="1.8" fill="#0f0f0f">
<text x="201.9" y="37.8">PF4</text>
<text x="49.5" y="47.9">UD+</text>
<text x="49.5" y="42.8">UD-</text>
<text x="184.1" y="70.8">PF5</text>
<text x="184.1" y="68.2">PF4</text>
<text x="224.8" y="68.2">PF3</text>
<text x="224.8" y="70.8">PF2</text>
<text x="184.1" y="73.3">PA9</text>
<text x="184.1" y="75.9">PA10</text>
<text x="224.8" y="73.3">PA7</text>
<text x="224.8" y="75.9">PA6</text>
<text x="184.1" y="83.5">PB1</text>
<text x="184.1" y="78.4">PA11</text>
<text x="184.1" y="80.9">PB0</text>
<text x="224.8" y="78.4">PA5</text>
<text x="224.8" y="80.9">PA4</text>
<text x="224.8" y="83.5">PA3</text>
<text x="184.1" y="86">PB2</text>
<text x="184.1" y="88.6">PB3</text>
<text x="224.8" y="86">PA2</text>
<text x="224.8" y="88.6">PA1</text>
<text x="184.1" y="91.1">PB4</text>
<text x="184.1" y="93.6">PB5</text>
<text x="224.8" y="91.1">PA0</text>
<text x="224.8" y="93.6">PF0</text>
<text x="95.2" y="98.7">LDO_CAP</text>
<text x="184" y="96.2">PB6</text>
<text x="184" y="98.7">PB7</text>
<text x="184.1" y="101.3">PB12</text>
<text x="224.8" y="98.7">PC5</text>
<text x="224.8" y="96.2">PF1</text>
<text x="224.8" y="101.3">PC4</text>
<text x="67" y="105.4" transform="rotate(-90 67 105.4)">PB6</text>
<text x="69.5" y="105.4" transform="rotate(-90 69.5 105.4)">PB7</text>
<text x="77.1" y="105.4" transform="rotate(-90 77.1 105.4)">PB12</text>
<text x="79.7" y="105.4" transform="rotate(-90 79.7 105.4)">PB13</text>
<text x="82.2" y="105.4" transform="rotate(-90 82.2 105.4)">PB14</text>
<text x="84.7" y="105.4" transform="rotate(-90 84.7 105.4)">PB15</text>
<text x="87.3" y="105.4" transform="rotate(-90 87.3 105.4)">PC14</text>
<text x="184.1" y="103.8">PB13</text>
<text x="184.1" y="106.3">PB14</text>
<text x="224.8" y="106.3">PC2</text>
<text x="224.8" y="103.8">PC3</text>
<text x="184.1" y="108.9">PB15</text>
<text x="184.1" y="111.4">PC14</text>
<text x="224.8" y="111.4">PC0</text>
<text x="224.8" y="108.9">PC1</text>
<text x="43.2" y="124.1">PB5</text>
<text x="43.2" y="129.2">PB3</text>
<text x="43.2" y="131.7">PB2</text>
<text x="43.2" y="126.7">PB4</text>
<text x="111.8" y="126.7">UD+</text>
<text x="111.8" y="129.2">UD-</text>
<text x="43.2" y="134.3">PB1</text>
<text x="43.2" y="136.8">PB0</text>
<text x="111.8" y="136.8">PC1</text>
<text x="111.8" y="134.3">PC0</text>
<text x="189.2" y="135.5">NRST</text>
<text x="43.2" y="141.9">PA10</text>
<text x="43.2" y="139.4">PA11</text>
<text x="111.8" y="139.4">PC2</text>
<text x="111.8" y="141.9">PC3</text>
<text x="189.1" y="138.1">PB13</text>
<text x="189.1" y="140.6">PB12</text>
<text x="222.2" y="140.6">PF0</text>
<text x="222.2" y="138.1">PF1</text>
<text x="43.2" y="144.4">PA9</text>
<text x="49.5" y="149.5">PF5</text>
<text x="111.8" y="149.5">PF1</text>
<text x="111.8" y="147">PC5</text>
<text x="111.8" y="144.4">PC4</text>
<text x="49.5" y="152.1">PF4</text>
<text x="111.8" y="152.1">PF0</text>
<text x="105.4" y="167.3">NRST</text>
<text x="67" y="174" transform="rotate(-90 67 174)">PF3</text>
<text x="69.5" y="174" transform="rotate(-90 69.5 174)">PF2</text>
<text x="72" y="174" transform="rotate(-90 72 174)">PA7</text>
<text x="74.6" y="174" transform="rotate(-90 74.6 174)">PA6</text>
<text x="77.1" y="174" transform="rotate(-90 77.1 174)">PA5</text>
<text x="79.7" y="174" transform="rotate(-90 79.7 174)">PA4</text>
<text x="82.2" y="174" transform="rotate(-90 82.2 174)">PA3</text>
<text x="84.7" y="174" transform="rotate(-90 84.7 174)">PA2</text>
<text x="87.3" y="174" transform="rotate(-90 87.3 174)">PA1</text>
<text x="89.8" y="174" transform="rotate(-90 89.8 174)">PA0</text>
<text x="41.9" y="177.5">XO_12M R6</text>
<text x="41.9" y="174.9">XI_12M</text>
</g>
<g font-size="1.8" fill="#0000c2">
<text x="182.1" y="141.5">RX0</text>
<text x="182.1" y="138.7">TX0</text>
<text x="210.3" y="138.2">SWCLK</text>
<text x="210.3" y="141.4">SWDIO</text>
</g>
</svg>
